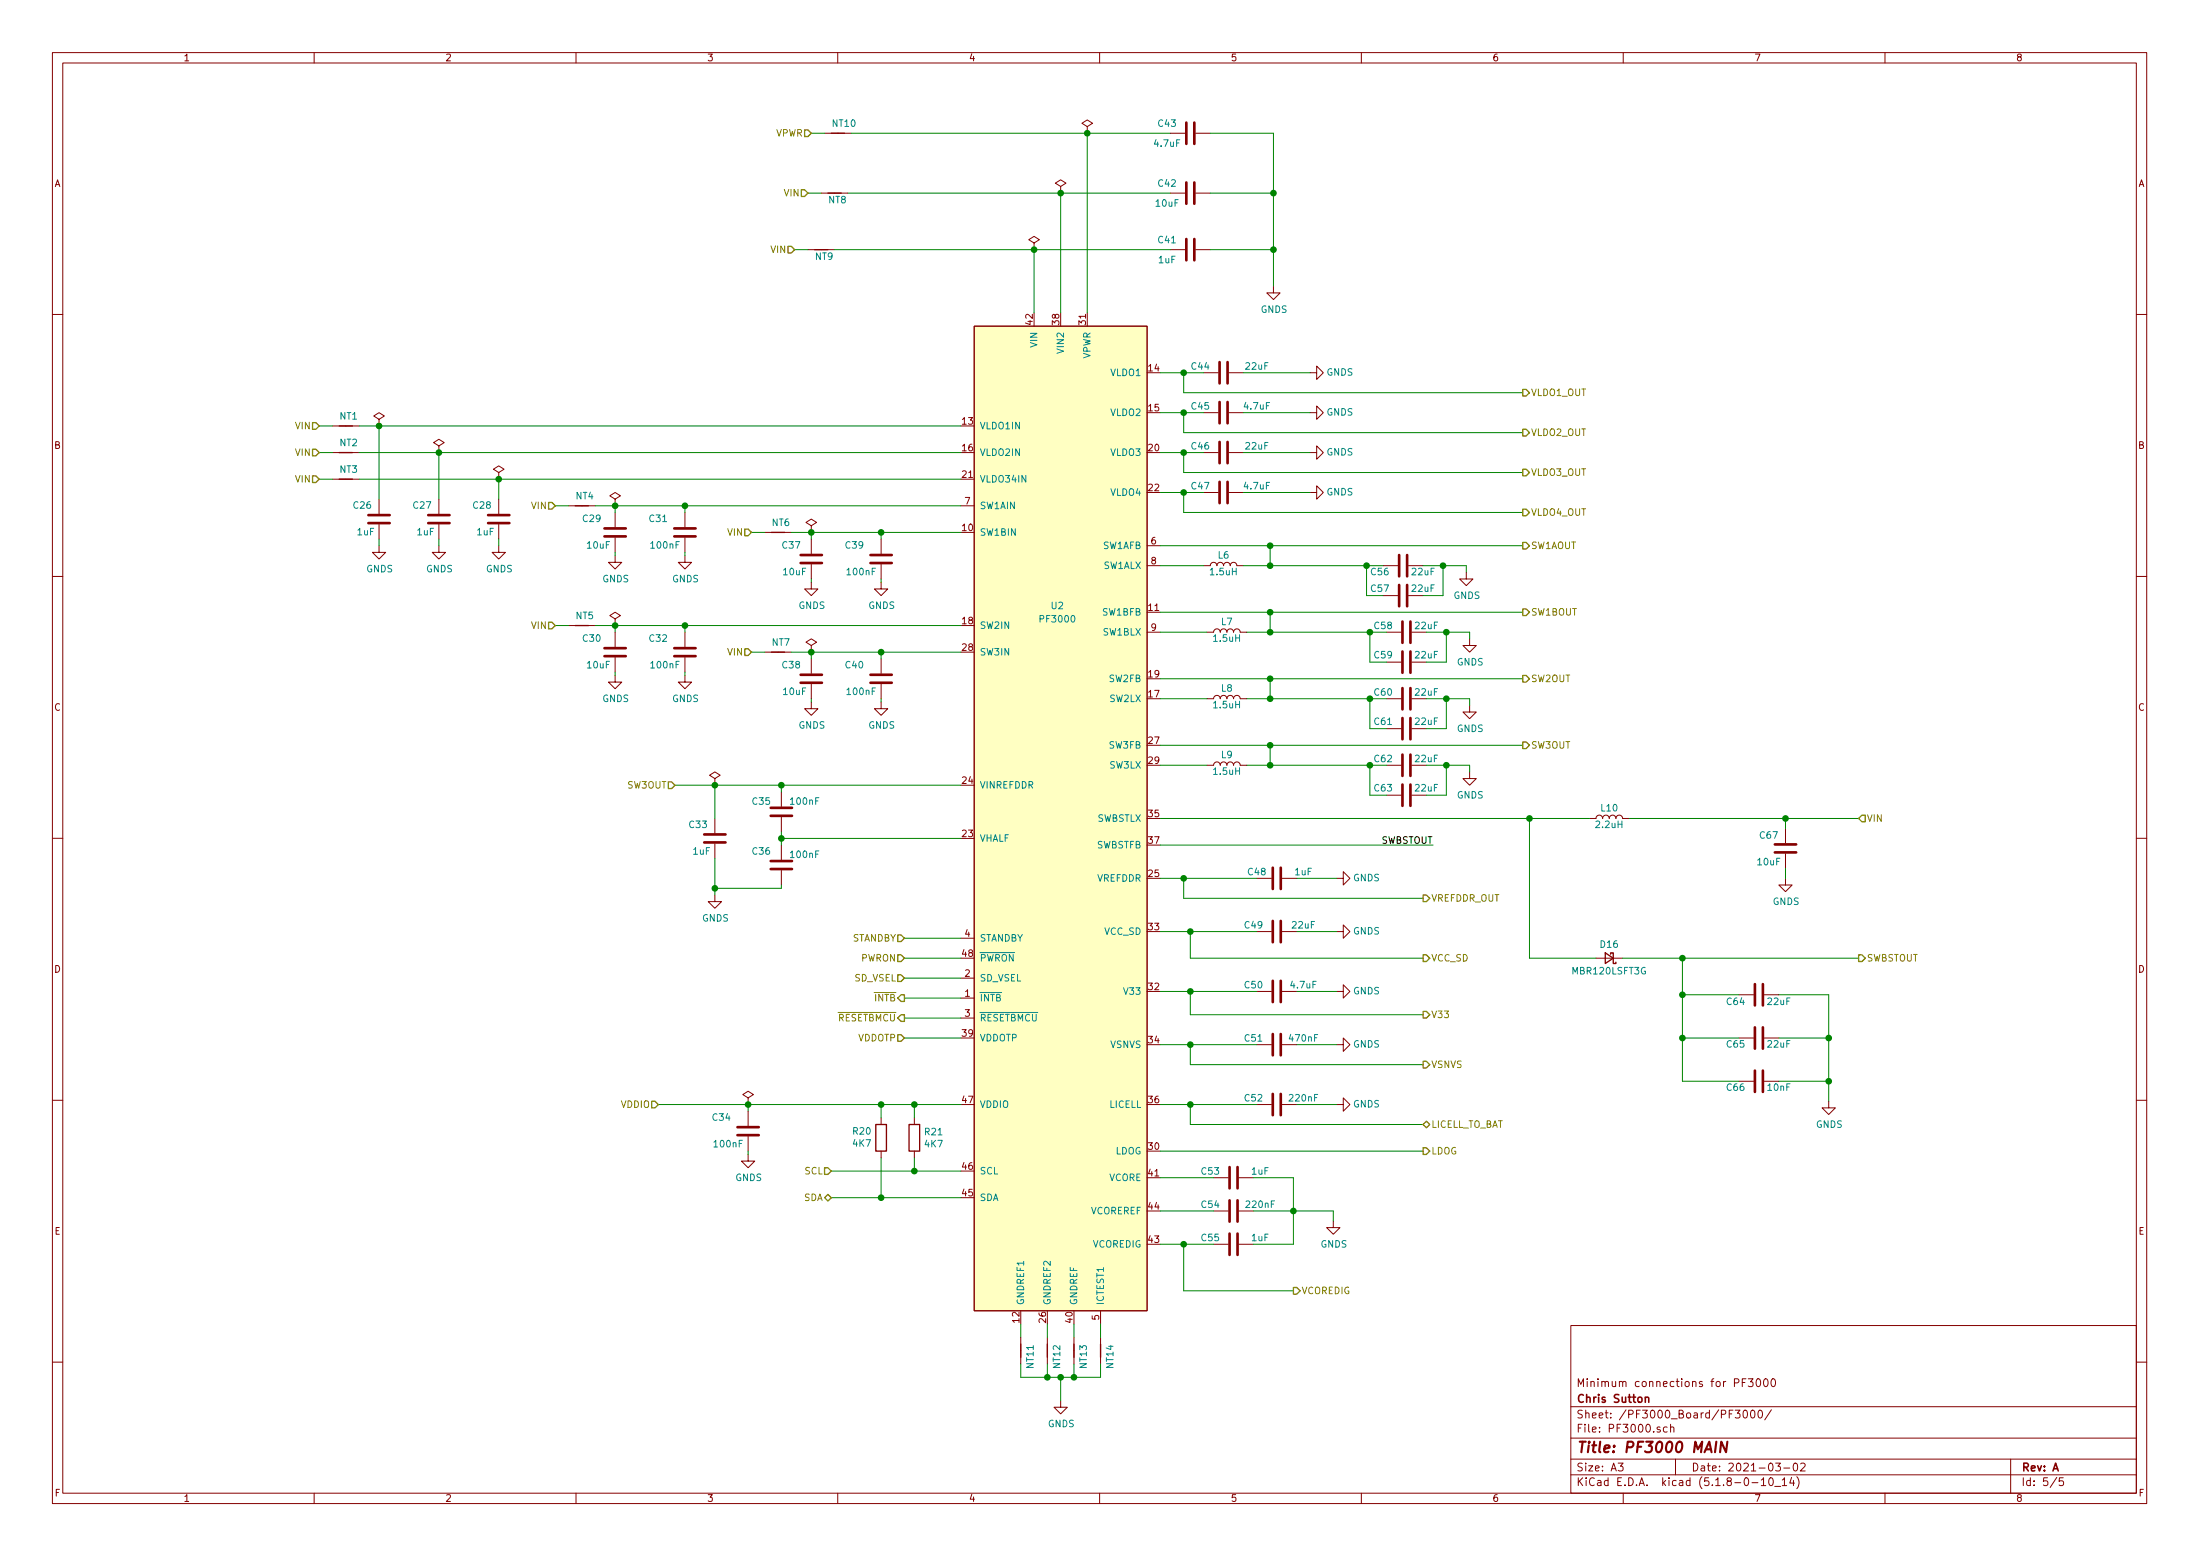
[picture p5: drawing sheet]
<svg xmlns="http://www.w3.org/2000/svg" width="420mm" height="297mm" viewBox="0 0 420 297" stroke-linecap="round" stroke-linejoin="round" font-family="sans-serif">
<g fill="none" stroke="#840000" stroke-width=".19">
<path d="M10 10h400v277h-400zM12 12h396v273.1h-396zM60 10v2M110 10v2M160 10v2M210 10v2M260 10v2M310 10v2M360 10v2M156.8 36.9h5.1M157.5 25.4h5.1M202.6 35.6l1-.6-1-.7-1.1 .7 1.1 .6v1.3"/>
<path d="M202.6 36.9h.1M207.6 24.2l1.1-.7-1.1-.6-1 .6 1 .7v1.2M207.6 25.4h.1M223.5 36.9h2.8M223.5 25.4h2.8M228.3 36.9h2.8M228.3 25.4h2.8M154.3 47.7h5.1M197.5 46.4l1-.6-1-.7-1 .7 1 .6v1.3M197.5 47.7h.1M223.5 47.7h2.8M228.3 47.7h2.8"/>
<path d="M243.2 54.6v1.3h1.3l-1.3 1.3-1.3-1.3h1.3M10 60h2M186.1 62.3h33v187.9h-33zM229.9 78.8h2.8M229.9 71.2h2.8M234.7 78.8h2.8M234.7 71.2h2.8M250.2 78.8h1.3v-1.3l1.2 1.3-1.2 1.2v-1.2M250.2 71.2h1.3v-1.3l1.2 1.3-1.2 1.2v-1.2M408 60h2M63.5 86.4h5.1M63.5 91.5h5.1"/>
<path d="M63.5 81.3h5.1M72.4 80l1-.6-1-.6-1 .6 1 .6v1.3M72.4 81.3h.1M72.4 95.3v2.8M83.8 85.1l1-.6-1-.6-1 .6 1 .6v1.3M83.8 86.4h.1M83.8 95.3v2.8M95.2 90.2l1.1-.6-1.1-.7-1 .7 1 .6v1.3M95.2 91.5h.1M95.2 95.3v2.8M108.6 96.6h5.1M117.5 95.3l1-.6-1-.7-1 .7 1 .6v1.3"/>
<path d="M117.5 96.6h.1M117.5 97.8v2.8M130.8 97.8v2.8M183.5 96.6h2.6M229.9 86.4h2.8M229.9 94h2.8M234.7 86.4h2.8M234.7 94h2.8M250.2 94h1.3v-1.3l1.2 1.3-1.2 1.3v-1.3M250.2 86.4h1.3v-1.3l1.2 1.3-1.2 1.3v-1.3M10 110h2M72.4 104.2v1.2h1.3l-1.3 1.3-1.3-1.3h1.3"/>
<path d="M72.4 100.1v2.8M83.8 104.2v1.2h1.3l-1.3 1.3-1.3-1.3h1.3M83.8 100.1v2.8M95.2 104.2v1.2h1.3l-1.3 1.3-1.2-1.3h1.2M95.2 100.1v2.8M108.6 119.4h5.1M117.5 118.1l1-.6-1-.6-1 .6 1 .6v1.3M117.5 119.4h.1M117.5 106.1v1.3h1.2l-1.2 1.2-1.3-1.2h1.3M117.5 102.7v2.7M130.8 106.1v1.3h1.3l-1.3 1.2-1.3-1.2h1.3M130.8 102.7v2.7"/>
<path d="M146 101.6h5.1M154.9 100.4l1.1-.7-1.1-.6-1 .6 1 .7v1.2M154.9 101.6h.1M154.9 111.2v1.2h1.3l-1.3 1.3-1.2-1.3h1.2M154.9 102.9v2.8M154.9 107.7v2.8M168.3 111.2v1.2h1.2l-1.2 1.3-1.3-1.3h1.3M168.3 102.9v2.8M168.3 107.7v2.8M219.1 108h2.5M219.1 104.2h2.5M229.9 108h1.2a.63 .63 0 0 1 .7-.6 .63 .63 0 0 1 .6 .6 .63 .63 0 0 1 .6-.6 .63 .63 0 0 1 .7 .6 .63 .63 0 0 1 .6-.6 .63 .63 0 0 1 .6 .6 .63 .63 0 0 1 .7-.6 .63 .63 0 0 1 .6 .6h1.3"/>
<path d="M264.2 108h2.8M264.2 113.7h2.8M269 108h2.8M269 113.7h2.8M280 109.3v1.2h1.3l-1.3 1.3-1.2-1.3h1.2M408 110h2M117.5 128.9v1.3h1.2l-1.2 1.3-1.3-1.3h1.3M117.5 120.7v2.8M117.5 125.5v2.8M130.8 128.9v1.3h1.3l-1.3 1.3-1.3-1.3h1.3M130.8 120.7v2.8M130.8 125.5v2.8"/>
<path d="M146 124.5h5.1M154.9 123.2l1.1-.6-1.1-.6-1 .6 1 .6v1.3M154.9 124.5h.1M154.9 134v1.3h1.3l-1.3 1.3-1.2-1.3h1.2M154.9 125.8v2.8M154.9 130.6v2.8M168.3 134v1.3h1.2l-1.2 1.3-1.3-1.3h1.3M168.3 125.8v2.8M168.3 130.6v2.8M219.1 120.7h2.5M230.5 120.7h1.3a.63 .63 0 0 1 .6-.6 .63 .63 0 0 1 .6 .6 .63 .63 0 0 1 .7-.6 .63 .63 0 0 1 .6 .6 .63 .63 0 0 1 .6-.6 .63 .63 0 0 1 .7 .6 .63 .63 0 0 1 .6-.6 .63 .63 0 0 1 .7 .6h1.2M230.5 133.4h1.3a.63 .63 0 0 1 .6-.6 .63 .63 0 0 1 .6 .6 .63 .63 0 0 1 .7-.6 .63 .63 0 0 1 .6 .6 .63 .63 0 0 1 .6-.6 .63 .63 0 0 1 .7 .6 .63 .63 0 0 1 .6-.6 .63 .63 0 0 1 .7 .6h1.2"/>
<path d="M264.8 120.7h2.8M264.8 126.4h2.8M264.8 133.4h2.8M264.8 139.1h2.8M269.6 120.7h2.8M269.6 126.4h2.8M269.6 133.4h2.8M269.6 139.1h2.8M280.7 122v1.2h1.2l-1.2 1.3-1.3-1.3h1.3M280.7 134.7v1.2h1.2l-1.2 1.3-1.3-1.3h1.3M136.5 148.6l1-.6-1-.6-1 .6 1 .6v1.3M136.5 149.9h.1"/>
<path d="M136.5 156.2v2.8M149.2 151.2v2.8M149.2 156v2.8M230.5 146.1h1.3a.63 .63 0 0 1 .6-.6 .63 .63 0 0 1 .6 .6 .63 .63 0 0 1 .7-.6 .63 .63 0 0 1 .6 .6 .63 .63 0 0 1 .6-.6 .63 .63 0 0 1 .7 .6 .63 .63 0 0 1 .6-.6 .63 .63 0 0 1 .7 .6h1.2M264.8 146.1h2.8M264.8 151.8h2.8M269.6 146.1h2.8M269.6 151.8h2.8M280.7 147.4v1.2h1.2l-1.2 1.3-1.3-1.3h1.3M303.5 156.2h1.3a.63 .63 0 0 1 .6-.6 .63 .63 0 0 1 .7 .6 .63 .63 0 0 1 .6-.6 .63 .63 0 0 1 .6 .6 .63 .63 0 0 1 .7-.6 .63 .63 0 0 1 .6 .6 .63 .63 0 0 1 .6-.6 .63 .63 0 0 1 .7 .6h1.2M341 158.2v2.7M10 160h2"/>
<path d="M136.5 170.9v1.2h1.3l-1.3 1.3-1.2-1.3h1.2M136.5 161.1v2.8M149.2 161.3v2.8M149.2 166.2v2.7M183.5 179.1h2.6M240 167.7h2.8M240 177.8h2.8M244.9 167.7h2.7M244.9 177.8h2.7M255.3 177.8h1.2v-1.2l1.3 1.2-1.3 1.3v-1.3M255.3 167.7h1.2v-1.3l1.3 1.3-1.3 1.2v-1.2M341 167.7v1.2h1.3l-1.3 1.3-1.3-1.3h1.3"/>
<path d="M341 163v2.8M408 160h2M183.5 190.5h2.6M183.5 186.7h2.6M183.5 194.3h2.6M240 189.3h2.8M240 199.4h2.8M244.9 189.3h2.7M244.9 199.4h2.7M255.3 189.3h1.2v-1.3l1.3 1.3-1.3 1.2v-1.2M255.3 199.4h1.2v-1.2l1.3 1.2-1.3 1.3v-1.3M304.8 182.9h5.1"/>
<path d="M332.1 189.9h2.8M332.1 198.2h2.8M336.9 189.9h2.8M336.9 198.2h2.8M10 210h2M142.9 209.6l1-.6-1-.7-1 .7 1 .6v1.3M142.9 210.9h.1M142.9 212.1v2.8M142.9 217v2.7M168.3 213.4v1.3M168.3 219.7v1.3M174.6 213.4v1.3"/>
<path d="M174.6 219.7v1.3M240 210.9h2.8M244.9 210.9h2.7M255.3 210.9h1.2v-1.3l1.3 1.3-1.3 1.2v-1.2M332.1 206.4h2.8M336.9 206.4h2.8M349.2 210.2v1.3h1.3l-1.3 1.3-1.2-1.3h1.2M408 210h2M142.9 220.4v1.3h1.2l-1.2 1.2-1.3-1.2h1.3M231.8 237.5h2.8M231.8 231.2h2.8M231.8 224.8h2.8"/>
<path d="M236.6 237.5h2.8M236.6 231.2h2.8M236.6 224.8h2.8M254.6 233.1v1.3h1.3l-1.3 1.2-1.2-1.2h1.2M194.9 255.3v5.1M200 255.3v5.1M205.1 255.3v5.1M210.2 250.2v2.6M210.2 255.3v5.1M300 253h108v32.1h-108zM10 260h2M202.6 267.4v1.2h1.2l-1.2 1.3-1.3-1.3h1.3"/>
<path d="M300 278.5h108M300 274.5h108M300 268.5h108M309 279.3h1l-.5 .6 .4 .1v.7l-.2 .1-.7-.1M318.4 272.5l-.4-.1-.3 .3 .1 .6 .2 .1 .4-.1M319 272.5h.1a.37 .37 0 0 1 .6 .1v.8M319 271.9v1.5M320 278.5v3M331.4 269.2h.9l-.5 .6 .4 .1v.7l-.2 .1-.6-.1M332.7 263.9h.5M333 269.4l.2-.2a.86 .86 0 0 1 .2 1.5l-.5-.3v-.6zM333.5 263.2h-.8v1.5"/>
<path d="M333.9 263.2h.9l-.5 .6 .4 .1v.7l-.2 .1-.6-.1M334.4 269.4l.4-.2a.94 .94 0 0 1 0 1.5 .82 .82 0 0 1-.4-1.3zM335.6 263.3l.1-.1a.8 .8 0 0 1 .6 .8 .8 .8 0 0 1-.6 .7 1 1 0 0 1-.1-1.4zM335.9 269.3l.2-.1a.8 .8 0 0 1 .5 .7 .8 .8 0 0 1-.5 .8 1 1 0 0 1-.2-1.4zM337 263.4l.2-.2a.8 .8 0 0 1 .5 .8 .8 .8 0 0 1-.5 .7l-.2-.1-.2-.5zM338.3 269.1l-1.3 2M338.4 263.4l.2-.2a.81 .81 0 0 1 .6 .6 .81 .81 0 0 1-.3 .8l-.2 .1a.79 .79 0 0 1-.3-1.3zM339.1 279.3h.9l-.5 .6 .5 .1v.7l-.2 .1-.7-.1M342.6 279.5l.4-.2a.94 .94 0 0 1 0 1.5 .82 .82 0 0 1-.4-1.3zM343.9 279.5l.5-.2 .3 .2 .1 .2-1 1.1h1M384 278.5v6.6M408 260h2"/>
<path d="M60 285.1v1.9M110 285.1v1.9M160 285.1v1.9M210 285.1v1.9M260 285.1v1.9M300 281.5h108M310 285.1v1.9M334.6 283h1.1M336.4 282.5l.4-.4v1.5M336.4 283.6h.8M337.9 282.3l.3-.2a.81 .81 0 0 1 .5 .6 .81 .81 0 0 1-.2 .8l-.2 .1a.79 .79 0 0 1-.4-1.3zM338.9 283.8h1.2"/>
<path d="M340.4 282.5l.4-.4v1.5M340.4 283.6h.8M340.7 280.2h1.1M342.2 282l-.4 1.1h.9M342.5 282.6v1M343.2 281.9a1.71 1.71 0 0 1 0 2.3M360 285.1v1.9M392.8 282l-1.3 2M394 282.1h-.7l-.1 .7 .3-.1h.5l.1 .3-.1 .5-.2 .1-.6-.1"/>
</g>
<path d="M327.8 275.2l-.3 2M329.9 275.2l-.3 2-.9-2-.2 2" fill="none" stroke="#840000" stroke-width=".41"/>
<path d="M314.2 266.8h.1a.37 .37 0 0 1 .6 .1v.8M314.2 266.7v1" fill="none" stroke="#840000" stroke-width=".3"/>
<path d="M186.1 62.3h33v187.9h-33z" fill="#ffffc2" stroke="#ffffc2" stroke-width=".19"/>
<g fill="none" stroke="#840000" stroke-width=".25">
<path d="M158.1 36.9h2.6M158.7 25.4h2.6M155.6 47.7h2.5M64.8 91.5h2.5M64.8 81.3h2.5M64.8 86.4h2.5M109.9 96.6h2.5M109.9 119.4h2.5M147.3 101.6h2.6M147.3 124.5h2.6M306.6 181.9l1.5 1-1.5 1zM307.6 182.2v-.3h.5v2h.5v-.2"/>
<path d="M167.3 214.7h2v5h-2zM173.6 214.7h2v5h-2zM194.9 256.6v2.5M200 256.6v2.5M205.1 256.6v2.5M210.2 256.6v2.5"/>
</g>
<g fill="none" stroke="#840000" stroke-width=".51">
<path d="M226.6 23.4v4.1M226.6 34.8v4.1M228.1 23.4v4.1M228.1 34.8v4.1M226.6 45.6v4.1M228.1 45.6v4.1M232.9 69.1v4.1M232.9 76.7v4.1M234.4 69.1v4.1M234.4 76.7v4.1M70.4 98.3h4M70.4 99.9h4"/>
<path d="M81.8 98.3h4.1M81.8 99.9h4.1M93.2 98.3h4.1M93.2 99.9h4.1M232.9 84.4v4M232.9 92v4M234.4 84.4v4M234.4 92v4M115.4 100.9h4.1M115.4 102.4h4.1M128.8 100.9h4M128.8 102.4h4"/>
<path d="M152.9 106h4.1M152.9 107.5h4.1M166.2 106h4.1M166.2 107.5h4.1M267.2 106v4M267.2 111.7v4M267.8 118.7v4M268.7 106v4M268.7 111.7v4M269.4 118.7v4M115.4 123.7h4.1M115.4 125.3h4.1"/>
<path d="M128.8 123.7h4M128.8 125.3h4M152.9 128.8h4.1M152.9 130.3h4.1M166.2 128.8h4.1M166.2 130.3h4.1M267.8 124.4v4M267.8 131.4v4M267.8 137.1v4M269.4 124.4v4M269.4 131.4v4M269.4 137.1v4"/>
<path d="M134.5 159.3h4.1M147.2 154.2h4.1M147.2 155.7h4.1M267.8 144.1v4M267.8 149.8v4M269.4 144.1v4M269.4 149.8v4M134.5 160.8h4.1M147.2 164.4h4.1M147.2 165.9h4.1M243.1 165.6v4.1M243.1 175.8v4.1"/>
<path d="M244.6 165.6v4.1M244.6 175.8v4.1M339 162.7h4M339 161.2h4M243.1 187.2v4.1M243.1 197.4v4.1M244.6 187.2v4.1M244.6 197.4v4.1M335.2 187.9v4M335.2 196.1v4.1M336.7 187.9v4M336.7 196.1v4.1"/>
<path d="M140.8 215.2h4.1M140.8 216.7h4.1M243.1 208.8v4.1M244.6 208.8v4.1M335.2 204.4v4M336.7 204.4v4M234.8 222.8v4.1M234.8 229.1v4.1M234.8 235.5v4.1M236.3 222.8v4.1M236.3 229.1v4.1M236.3 235.5v4.1"/>
</g>
<g fill="none" stroke="#008400" stroke-width=".19">
<path d="M154.3 36.9h2.5M154.9 25.4h2.6M161.9 36.9h61.6M162.6 25.4h60.9M202.6 36.9v22.8M207.6 25.4v34.3M231.1 25.4h12.1v29.2M231.1 36.9h12.1M151.8 47.7h2.5M159.4 47.7h64.1M197.5 47.7v12M231.1 47.7h12.1"/>
<path d="M221.6 78.8h8.3M221.6 71.2h8.3M226.1 71.2v3.8h64.7M226.1 78.8v3.8h64.7M237.5 78.8h12.7M237.5 71.2h12.7M61 91.5h2.5M61 81.3h2.5M61 86.4h2.5M68.6 91.5h114.9M68.6 81.3h114.9M68.6 86.4h114.9"/>
<path d="M72.4 81.3v14M83.8 86.4v8.9M95.2 91.5v3.8M106 96.6h2.6M113.7 96.6h69.8M117.5 96.6v1.2M130.8 96.6v1.2M221.6 86.4h8.3M221.6 94h8.3M226.1 86.4v3.8h64.7M226.1 94v3.8h64.7M237.5 86.4h12.7"/>
<path d="M237.5 94h12.7M72.4 102.9v1.3M83.8 102.9v1.3M95.2 102.9v1.3M106 119.4h2.6M113.7 119.4h69.8M117.5 105.4v.7M117.5 119.4v1.3M130.8 105.4v.7M130.8 119.4v1.3M143.5 101.6h2.5M151.1 101.6h32.4"/>
<path d="M154.9 101.6v1.3M154.9 110.5v.7M168.3 101.6v1.3M168.3 110.5v.7M221.6 108h8.3M221.6 104.2h69.2M221.6 116.9h69.2M237.5 108h26.7M242.6 104.2v3.8M242.6 116.9v3.8M261 108v5.7h3.2M271.8 108h8.2v1.3"/>
<path d="M275.6 108v5.7h-3.8M117.5 128.3v.6M130.8 128.3v.6M143.5 124.5h2.5M151.1 124.5h32.4M154.9 124.5v1.3M154.9 133.4v.6M168.3 124.5v1.3M168.3 133.4v.6M221.6 120.7h8.9M221.6 129.6h69.2M221.6 133.4h8.9"/>
<path d="M238.1 120.7h26.7M238.1 133.4h26.7M242.6 129.6v3.8M261.6 120.7v5.7h3.2M261.6 133.4v5.7h3.2M272.4 120.7h8.3v1.3M272.4 133.4h8.3v1.3M276.2 120.7v5.7h-3.8M276.2 133.4v5.7h-3.8M128.9 149.9h54.6M136.5 149.9v6.3M149.2 149.9v1.3"/>
<path d="M149.2 158.8v2.5M221.6 142.3h69.2M221.6 146.1h8.9M221.6 156.2h81.9M238.1 146.1h26.7M242.6 142.3v3.8M261.6 146.1v5.7h3.2M272.4 146.1h8.3v1.3M276.2 146.1v5.7h-3.8M292.1 156.2v26.7h12.7M311.1 156.2h43.9M341 156.2v2"/>
<path d="M136.5 163.9v7M149.2 168.9v.7h-12.7M149.2 160.1h34.3M172.7 179.1h10.8M221.6 177.8h18.4M221.6 167.7h18.4M221.6 161.3h52.1M226.1 167.7v3.8h45.7M227.3 177.8v5.1h44.5M247.6 177.8h7.7M247.6 167.7h7.7M341 165.8v1.9"/>
<path d="M172.7 182.9h10.8M172.7 198.2h10.8M172.7 186.7h10.8M172.7 190.5h10.8M172.7 194.3h10.8M221.6 189.3h18.4M221.6 199.4h18.4M227.3 189.3v4.4h44.5M227.3 199.4v3.8h44.5M247.6 189.3h7.7M247.6 199.4h7.7M309.9 182.9h45.1"/>
<path d="M321.3 182.9v23.5h10.8M321.3 198.2h10.8M321.3 189.9h10.8M339.7 189.9h9.5v20.3M339.7 198.2h9.5M125.7 210.9h57.8M142.9 210.9v1.2M142.9 219.7v.7M168.3 210.9v2.5M174.6 210.9v2.5M221.6 210.9h18.4M221.6 219.7h50.2"/>
<path d="M227.3 210.9v3.8h44.5M247.6 210.9h7.7M339.7 206.4h9.5M158.7 223.6h24.8M158.7 228.6h24.8M168.3 221v7.6M174.6 221v2.6M221.6 224.8h10.2M221.6 231.2h10.2M221.6 237.5h10.2M226.1 237.5v8.9h20.9M239.4 224.8h7.6v12.7h-7.6"/>
<path d="M239.4 231.2h15.2v1.9M194.9 252.8v2.5M200 252.8v2.5M205.1 252.8v2.5M210.2 252.8v2.5M194.9 260.4v2.5h15.3v-2.5M200 260.4v2.5M202.6 262.9v4.5M205.1 260.4v2.5"/>
</g>
<g fill="none" stroke="#848400" stroke-width=".25">
<path d="M153 36.2h.7l.6 .7-.6 .6h-.7zM153.7 24.8h.6l.6 .6-.6 .7h-.6zM150.5 47h.6l.7 .7-.7 .6h-.6zM290.8 74.3h.7l.6 .7-.6 .6h-.7zM59.7 85.8h.6l.7 .6-.7 .6h-.6zM59.7 90.8h.6l.7 .7-.7 .6h-.6zM59.7 80.7h.6l.7 .6-.7 .7h-.6zM104.8 95.9h.6l.6 .7-.6 .6h-.6zM290.8 97.2h.7l.6 .6-.6 .7h-.7zM290.8 89.6h.7l.6 .6-.6 .6h-.7zM290.8 82h.7l.6 .6-.6 .6h-.7zM104.8 118.8h.6l.6 .6-.6 .7h-.6z"/>
<path d="M142.2 101h.7l.6 .6-.6 .7h-.7zM290.8 103.5h.7l.6 .7-.6 .6h-.7zM290.8 116.2h.7l.6 .7-.6 .6h-.7zM142.2 123.9h.7l.6 .6-.6 .6h-.7zM290.8 128.9h.7l.6 .7-.6 .6h-.7zM127.6 149.3h.7l.6 .6-.6 .6h-.7zM290.8 141.6h.7l.6 .7-.6 .6h-.7zM355.6 155.6h.6v1.3h-.6l-.6-.7zM171.4 178.5h.7l.6 .6-.6 .6h-.7zM271.8 170.9h.6l.6 .6-.6 .6h-.6zM171.4 182.3h.7l.6 .6-.6 .7h-.7zM171.4 186.1h.7l.6 .6-.6 .7h-.7z"/>
<path d="M171.4 197.5h.7l.6 .7-.6 .6h-.7zM172.1 189.9h.6v1.3h-.6l-.7-.7zM172.1 193.7h.6v1.3h-.6l-.7-.7zM271.8 193.1h.6l.6 .6-.6 .6h-.6zM271.8 182.3h.6l.6 .6-.6 .7h-.6zM355 182.3h.6l.6 .6-.6 .7h-.6zM124.5 210.2h.6l.6 .7-.6 .6h-.6zM271.8 214.7l.6-.7 .6 .7-.6 .6zM271.8 202.6h.6l.6 .6-.6 .7h-.6zM271.8 219.1h.6l.6 .6-.6 .7h-.6zM157.5 222.9h.6l.6 .7-.6 .6h-.6zM157.5 228.6l.6-.6 .6 .6-.6 .7z"/>
<path d="M247 245.8h.6l.7 .6-.7 .7h-.6z"/>
</g>
<g fill="#008400" stroke="#008400" stroke-width=".25">
<circle cx="136.5" cy="149.9" r=".51"/>
<circle cx="226.1" cy="86.4" r=".51"/>
<circle cx="149.2" cy="149.9" r=".51"/>
<circle cx="136.5" cy="169.6" r=".51"/>
<circle cx="276.2" cy="146.1" r=".51"/>
<circle cx="226.1" cy="78.8" r=".51"/>
<circle cx="226.1" cy="94" r=".51"/>
<circle cx="149.2" cy="160.1" r=".51"/>
<circle cx="341" cy="156.2" r=".51"/>
<circle cx="242.6" cy="142.3" r=".51"/>
<circle cx="226.1" cy="71.2" r=".51"/>
<circle cx="207.6" cy="25.4" r=".51"/>
<circle cx="242.6" cy="129.6" r=".51"/>
<circle cx="247" cy="231.2" r=".51"/>
<circle cx="292.1" cy="156.2" r=".51"/>
<circle cx="321.3" cy="198.2" r=".51"/>
<circle cx="142.9" cy="210.9" r=".51"/>
<circle cx="197.5" cy="47.7" r=".51"/>
<circle cx="202.6" cy="36.9" r=".51"/>
<circle cx="174.6" cy="210.9" r=".51"/>
<circle cx="168.3" cy="228.6" r=".51"/>
<circle cx="243.2" cy="47.7" r=".51"/>
<circle cx="226.1" cy="167.7" r=".51"/>
<circle cx="243.2" cy="36.9" r=".51"/>
<circle cx="174.6" cy="223.6" r=".51"/>
<circle cx="276.2" cy="120.7" r=".51"/>
<circle cx="321.3" cy="189.9" r=".51"/>
<circle cx="349.2" cy="198.2" r=".51"/>
<circle cx="275.6" cy="108" r=".51"/>
<circle cx="227.3" cy="177.8" r=".51"/>
<circle cx="261" cy="108" r=".51"/>
<circle cx="261.6" cy="146.1" r=".51"/>
<circle cx="261.6" cy="120.7" r=".51"/>
<circle cx="242.6" cy="108" r=".51"/>
<circle cx="242.6" cy="116.9" r=".51"/>
<circle cx="130.8" cy="119.4" r=".51"/>
<circle cx="168.3" cy="124.5" r=".51"/>
<circle cx="321.3" cy="182.9" r=".51"/>
<circle cx="200" cy="262.9" r=".51"/>
<circle cx="154.9" cy="124.5" r=".51"/>
<circle cx="227.3" cy="189.3" r=".51"/>
<circle cx="205.1" cy="262.9" r=".51"/>
<circle cx="117.5" cy="119.4" r=".51"/>
<circle cx="242.6" cy="120.7" r=".51"/>
<circle cx="202.6" cy="262.9" r=".51"/>
<circle cx="130.8" cy="96.6" r=".51"/>
<circle cx="168.3" cy="101.6" r=".51"/>
<circle cx="242.6" cy="104.2" r=".51"/>
<circle cx="349.2" cy="206.4" r=".51"/>
<circle cx="154.9" cy="101.6" r=".51"/>
<circle cx="276.2" cy="133.4" r=".51"/>
<circle cx="261.6" cy="133.4" r=".51"/>
<circle cx="117.5" cy="96.6" r=".51"/>
<circle cx="227.3" cy="210.9" r=".51"/>
<circle cx="242.6" cy="133.4" r=".51"/>
<circle cx="95.3" cy="91.5" r=".51"/>
<circle cx="83.8" cy="86.4" r=".51"/>
<circle cx="227.3" cy="199.4" r=".51"/>
<circle cx="242.6" cy="146.1" r=".51"/>
<circle cx="226.1" cy="237.5" r=".51"/>
<circle cx="72.4" cy="81.3" r=".51"/>
<circle cx="168.3" cy="210.9" r=".51"/>
</g>
<text font-size="2.8" fill="#840000" x="301" y="277.3">Title: PF3000 MAIN</text>
<g font-size="2.1" fill="#840000">
<text x="301" y="267.8">Chris Sutton</text>
<text x="301" y="264.8">Minimum connections for PF3000</text>
<text x="301" y="273.5">File: PF3000.sch</text>
<text x="301" y="270.8">Sheet: /PF3000_Board/PF3000/</text>
<text x="301" y="280.9">Size: A3</text>
<text x="323" y="280.9">Date: 2021-03-02</text>
<text x="386" y="280.9">Rev: A</text>
<text x="301" y="283.7">KiCad E.D.A. kicad (5.1.8-0-10_14)</text>
<text x="386" y="283.7">Id: 5/5</text>
</g>
<g font-size="1.8" fill="#840000">
<text x="35" y="11.7">1</text>
<text x="85" y="11.7">2</text>
<text x="135" y="11.7">3</text>
<text x="185" y="11.7">4</text>
<text x="235" y="11.7">5</text>
<text x="285" y="11.7">6</text>
<text x="335" y="11.7">7</text>
<text x="385" y="11.7">8</text>
<text x="10.4" y="35.7">A</text>
<text x="408.4" y="35.7">A</text>
<text x="197.2" y="62" transform="rotate(-90 197.2 62)">42</text>
<text x="202.3" y="62" transform="rotate(-90 202.3 62)">38</text>
<text x="207.4" y="62" transform="rotate(-90 207.4 62)">31</text>
<text x="219.4" y="70.9">14</text>
<text x="183.8" y="81.1">13</text>
<text x="219.4" y="78.5">15</text>
<text x="10.4" y="85.7">B</text>
<text x="183.8" y="86.1">16</text>
<text x="219.4" y="86.1">20</text>
<text x="408.4" y="85.7">B</text>
<text x="183.8" y="91.2">21</text>
<text x="219.4" y="93.8">22</text>
<text x="183.8" y="101.4">10</text>
<text x="184.3" y="96.3">7</text>
<text x="219.9" y="103.9">6</text>
<text x="219.9" y="107.7">8</text>
<text x="183.8" y="119.2">18</text>
<text x="219.4" y="116.6">11</text>
<text x="183.8" y="124.2">28</text>
<text x="219.9" y="120.4">9</text>
<text x="219.4" y="129.3">19</text>
<text x="10.4" y="135.7">C</text>
<text x="219.4" y="133.1">17</text>
<text x="408.4" y="135.7">C</text>
<text x="219.4" y="142">27</text>
<text x="183.8" y="149.6">24</text>
<text x="219.4" y="145.8">29</text>
<text x="219.4" y="156">35</text>
<text x="183.8" y="159.8">23</text>
<text x="219.4" y="161.1">37</text>
<text x="219.4" y="167.4">25</text>
<text x="184.3" y="178.9">4</text>
<text x="219.4" y="177.6">33</text>
<text x="10.4" y="185.7">D</text>
<text x="183.8" y="182.7">48</text>
<text x="408.4" y="185.7">D</text>
<text x="184.3" y="190.3">1</text>
<text x="184.3" y="186.5">2</text>
<text x="219.4" y="189">32</text>
<text x="183.8" y="197.9">39</text>
<text x="184.3" y="194.1">3</text>
<text x="219.4" y="199.2">34</text>
<text x="183.8" y="210.6">47</text>
<text x="219.4" y="210.6">36</text>
<text x="219.4" y="219.5">30</text>
<text x="183.8" y="223.3">46</text>
<text x="219.4" y="224.6">41</text>
<text x="183.8" y="228.4">45</text>
<text x="219.4" y="230.9">44</text>
<text x="10.4" y="235.7">E</text>
<text x="219.4" y="237.3">43</text>
<text x="408.4" y="235.7">E</text>
<text x="209.9" y="252" transform="rotate(-90 209.9 252)">5</text>
<text x="194.7" y="252.5" transform="rotate(-90 194.7 252.5)">12</text>
<text x="199.8" y="252.5" transform="rotate(-90 199.8 252.5)">26</text>
<text x="204.9" y="252.5" transform="rotate(-90 204.9 252.5)">40</text>
<text x="10.5" y="285.7">F</text>
<text x="35" y="286.7">1</text>
<text x="85" y="286.7">2</text>
<text x="135" y="286.7">3</text>
<text x="185" y="286.7">4</text>
<text x="235" y="286.7">5</text>
<text x="285" y="286.7">6</text>
<text x="335" y="286.7">7</text>
<text x="385" y="286.7">8</text>
<text x="408.5" y="285.7">F</text>
</g>
<g font-size="1.8" fill="#848400">
<text x="148.1" y="26.1">VPWR</text>
<text x="149.8" y="37.5">VIN</text>
<text x="147.3" y="48.3">VIN</text>
<text x="292.4" y="75.6">VLDO1_OUT</text>
<text x="56.5" y="82">VIN</text>
<text x="292.4" y="83.2">VLDO2_OUT</text>
<text x="56.5" y="87">VIN</text>
<text x="56.5" y="92.1">VIN</text>
<text x="292.4" y="90.8">VLDO3_OUT</text>
<text x="101.6" y="97.2">VIN</text>
<text x="292.4" y="98.5">VLDO4_OUT</text>
<text x="139" y="102.3">VIN</text>
<text x="292.4" y="104.8">SW1AOUT</text>
<text x="292.4" y="117.5">SW1BOUT</text>
<text x="101.6" y="120.1">VIN</text>
<text x="139" y="125.1">VIN</text>
<text x="292.4" y="130.2">SW2OUT</text>
<text x="292.4" y="142.9">SW3OUT</text>
<text x="119.8" y="150.5">SW3OUT</text>
<text x="356.5" y="156.9">VIN</text>
<text x="273.3" y="172.1">VREFDDR_OUT</text>
<text x="162.6" y="179.7">STANDBY</text>
<text x="164.4" y="183.6">PWRON</text>
<text x="273.3" y="183.6">VCC_SD</text>
<text x="356.5" y="183.6">SWBSTOUT</text>
<text x="163.1" y="187.4">SD_VSEL</text>
<text x="167.1" y="191.2">INTB</text>
<text x="160" y="195">RESETBMCU</text>
<text x="273.3" y="194.3">V33</text>
<text x="163.8" y="198.8">VDDOTP</text>
<text x="273.3" y="203.9">VSNVS</text>
<text x="118.6" y="211.5">VDDIO</text>
<text x="273.3" y="215.3">LICELL_TO_BAT</text>
<text x="273.3" y="220.4">LDOG</text>
<text x="153.7" y="224.2">SCL</text>
<text x="153.5" y="229.3">SDA</text>
<text x="248.5" y="247.1">VCOREDIG</text>
</g>
<g font-size="1.8" fill="#008484">
<text x="159" y="24.2">NT10</text>
<text x="220.6" y="28">4.7uF</text>
<text x="221.3" y="24.2">C43</text>
<text x="221.3" y="35.6">C42</text>
<text x="158.3" y="38.8">NT8</text>
<text x="220.8" y="39.5">10uF</text>
<text x="221.3" y="46.4">C41</text>
<text x="155.7" y="49.6">NT9</text>
<text x="221.3" y="50.3">1uF</text>
<text x="240.8" y="59.7">GNDS</text>
<text x="198.1" y="66.2" transform="rotate(-90 198.1 66.2)">VIN</text>
<text x="203.2" y="67.2" transform="rotate(-90 203.2 67.2)">VIN2</text>
<text x="208.3" y="68.6" transform="rotate(-90 208.3 68.6)">VPWR</text>
<text x="212.2" y="71.8">VLDO1</text>
<text x="227.6" y="70.6">C44</text>
<text x="238" y="70.6">22uF</text>
<text x="253.4" y="71.7">GNDS</text>
<text x="64.9" y="80.1">NT1</text>
<text x="187.1" y="82">VLDO1IN</text>
<text x="212.2" y="79.4">VLDO2</text>
<text x="227.6" y="78.2">C45</text>
<text x="237.7" y="78.2">4.7uF</text>
<text x="253.4" y="79.3">GNDS</text>
<text x="64.9" y="85.2">NT2</text>
<text x="187.1" y="87">VLDO2IN</text>
<text x="212.2" y="87">VLDO3</text>
<text x="227.6" y="85.8">C46</text>
<text x="238" y="85.8">22uF</text>
<text x="253.4" y="87">GNDS</text>
<text x="64.9" y="90.3">NT3</text>
<text x="110" y="95.3">NT4</text>
<text x="187.1" y="92.1">VLDO34IN</text>
<text x="212.2" y="94.7">VLDO4</text>
<text x="227.6" y="93.4">C47</text>
<text x="237.7" y="93.4">4.7uF</text>
<text x="253.4" y="94.6">GNDS</text>
<text x="67.6" y="97.1">C26</text>
<text x="79" y="97.1">C27</text>
<text x="90.4" y="97.1">C28</text>
<text x="111.4" y="99.7">C29</text>
<text x="124.1" y="99.7">C31</text>
<text x="147.5" y="100.4">NT6</text>
<text x="187.1" y="97.2">SW1AIN</text>
<text x="68.3" y="102.2">1uF</text>
<text x="79.7" y="102.2">1uF</text>
<text x="91.1" y="102.2">1uF</text>
<text x="112.2" y="104.7">10uF</text>
<text x="124.4" y="104.7">100nF</text>
<text x="149.5" y="104.7">C37</text>
<text x="161.5" y="104.7">C39</text>
<text x="187.1" y="102.3">SW1BIN</text>
<text x="210.6" y="104.8">SW1AFB</text>
<text x="232.7" y="106.6">L6</text>
<text x="70" y="109.3">GNDS</text>
<text x="81.4" y="109.3">GNDS</text>
<text x="92.8" y="109.3">GNDS</text>
<text x="115.1" y="111.2">GNDS</text>
<text x="128.4" y="111.2">GNDS</text>
<text x="149.7" y="109.8">10uF</text>
<text x="161.9" y="109.8">100nF</text>
<text x="210.7" y="108.6">SW1ALX</text>
<text x="231.2" y="109.8">1.5uH</text>
<text x="261.9" y="109.8">C56</text>
<text x="261.9" y="113">C57</text>
<text x="269.7" y="109.8">22uF</text>
<text x="269.7" y="113">22uF</text>
<text x="110" y="118.2">NT5</text>
<text x="152.5" y="116.2">GNDS</text>
<text x="165.9" y="116.2">GNDS</text>
<text x="198.8" y="118.8">PF3000</text>
<text x="200.8" y="116.3">U2</text>
<text x="210.6" y="117.5">SW1BFB</text>
<text x="233.3" y="119.3">L7</text>
<text x="277.6" y="114.3">GNDS</text>
<text x="111.4" y="122.5">C30</text>
<text x="124.1" y="122.5">C32</text>
<text x="147.5" y="123.3">NT7</text>
<text x="187.1" y="120.1">SW2IN</text>
<text x="187.1" y="125.1">SW3IN</text>
<text x="210.7" y="121.3">SW1BLX</text>
<text x="231.9" y="122.5">1.5uH</text>
<text x="262.5" y="120.1">C58</text>
<text x="262.5" y="125.7">C59</text>
<text x="270.4" y="120.1">22uF</text>
<text x="270.4" y="125.7">22uF</text>
<text x="112.2" y="127.6">10uF</text>
<text x="124.4" y="127.6">100nF</text>
<text x="149.5" y="127.6">C38</text>
<text x="161.5" y="127.6">C40</text>
<text x="211.9" y="130.2">SW2FB</text>
<text x="278.3" y="127">GNDS</text>
<text x="115.1" y="134">GNDS</text>
<text x="128.4" y="134">GNDS</text>
<text x="149.7" y="132.7">10uF</text>
<text x="161.9" y="132.7">100nF</text>
<text x="212" y="134">SW2LX</text>
<text x="231.9" y="135.2">1.5uH</text>
<text x="233.3" y="132">L8</text>
<text x="262.5" y="132.8">C60</text>
<text x="270.4" y="132.8">22uF</text>
<text x="152.5" y="139.1">GNDS</text>
<text x="165.9" y="139.1">GNDS</text>
<text x="211.9" y="142.9">SW3FB</text>
<text x="262.5" y="138.4">C61</text>
<text x="270.4" y="138.4">22uF</text>
<text x="278.3" y="139.7">GNDS</text>
<text x="212" y="146.7">SW3LX</text>
<text x="231.9" y="147.9">1.5uH</text>
<text x="233.3" y="144.7">L9</text>
<text x="262.5" y="145.5">C62</text>
<text x="270.4" y="145.5">22uF</text>
<text x="143.8" y="153.6">C35</text>
<text x="151.1" y="153.6">100nF</text>
<text x="187.1" y="150.5">VINREFDDR</text>
<text x="262.5" y="151.1">C63</text>
<text x="270.4" y="151.1">22uF</text>
<text x="278.3" y="152.4">GNDS</text>
<text x="305.8" y="154.9">L10</text>
<text x="131.7" y="158.1">C33</text>
<text x="187.1" y="160.7">VHALF</text>
<text x="209.3" y="162">SWBSTFB</text>
<text x="209.4" y="156.9">SWBSTLX</text>
<text x="304.9" y="158.1">2.2uH</text>
<text x="336.2" y="160.1">C67</text>
<text x="132.4" y="163.2">1uF</text>
<text x="143.8" y="163.2">C36</text>
<text x="151.1" y="163.8">100nF</text>
<text x="238.4" y="167.1">C48</text>
<text x="247.3" y="167.1">1uF</text>
<text x="335.7" y="165.2">10uF</text>
<text x="209.5" y="168.3">VREFDDR</text>
<text x="258.4" y="168.2">GNDS</text>
<text x="338.6" y="172.8">GNDS</text>
<text x="134.1" y="175.9">GNDS</text>
<text x="187.1" y="179.7">STANDBY</text>
<text x="210.9" y="178.5">VCC_SD</text>
<text x="237.8" y="177.3">C49</text>
<text x="246.9" y="177.3">22uF</text>
<text x="258.4" y="178.4">GNDS</text>
<text x="187.1" y="183.6">PWRON</text>
<text x="305.7" y="180.9">D16</text>
<text x="187.1" y="191.2">INTB</text>
<text x="187.1" y="187.4">SD_VSEL</text>
<text x="214.9" y="189.9">V33</text>
<text x="237.8" y="188.7">C50</text>
<text x="246.6" y="188.7">4.7uF</text>
<text x="258.4" y="189.8">GNDS</text>
<text x="300.4" y="186">MBR120LSFT3G</text>
<text x="329.8" y="191.9">C64</text>
<text x="337.7" y="191.9">22uF</text>
<text x="187.1" y="195">RESETBMCU</text>
<text x="187.1" y="198.8">VDDOTP</text>
<text x="212.1" y="200.1">VSNVS</text>
<text x="237.8" y="198.8">C51</text>
<text x="246.4" y="198.8">470nF</text>
<text x="258.4" y="200">GNDS</text>
<text x="329.8" y="200">C65</text>
<text x="337.7" y="200">22uF</text>
<text x="329.8" y="208.2">C66</text>
<text x="337.7" y="208.2">10nF</text>
<text x="136.1" y="214">C34</text>
<text x="187.1" y="211.5">VDDIO</text>
<text x="211.9" y="211.5">LICELL</text>
<text x="237.8" y="210.3">C52</text>
<text x="246.4" y="210.3">220nF</text>
<text x="258.4" y="211.4">GNDS</text>
<text x="346.8" y="215.3">GNDS</text>
<text x="136.5" y="219">100nF</text>
<text x="163" y="216.6">R20</text>
<text x="163" y="218.9">4K7</text>
<text x="176.7" y="216.7">R21</text>
<text x="176.7" y="219">4K7</text>
<text x="213" y="220.4">LDOG</text>
<text x="140.5" y="225.5">GNDS</text>
<text x="187.1" y="224.2">SCL</text>
<text x="211.8" y="225.5">VCORE</text>
<text x="229.5" y="224.2">C53</text>
<text x="239.1" y="224.2">1uF</text>
<text x="187.1" y="229.3">SDA</text>
<text x="208.2" y="231.8">VCOREREF</text>
<text x="229.5" y="230.6">C54</text>
<text x="238.1" y="230.6">220nF</text>
<text x="208.6" y="238.2">VCOREDIG</text>
<text x="229.5" y="236.9">C55</text>
<text x="239.1" y="236.9">1uF</text>
<text x="252.2" y="238.2">GNDS</text>
<text x="195.6" y="249.2" transform="rotate(-90 195.6 249.2)">GNDREF1</text>
<text x="200.7" y="249.2" transform="rotate(-90 200.7 249.2)">GNDREF2</text>
<text x="205.7" y="249.2" transform="rotate(-90 205.7 249.2)">GNDREF</text>
<text x="210.8" y="249.2" transform="rotate(-90 210.8 249.2)">ICTEST1</text>
<text x="197.4" y="261.2" transform="rotate(-90 197.4 261.2)">NT11</text>
<text x="202.5" y="261.2" transform="rotate(-90 202.5 261.2)">NT12</text>
<text x="207.6" y="261.2" transform="rotate(-90 207.6 261.2)">NT13</text>
<text x="212.6" y="261.2" transform="rotate(-90 212.6 261.2)">NT14</text>
<text x="200.2" y="272.5">GNDS</text>
</g>
<text font-size="1.8" x="263.6" y="161.1">SWBSTOUT</text>
</svg>
